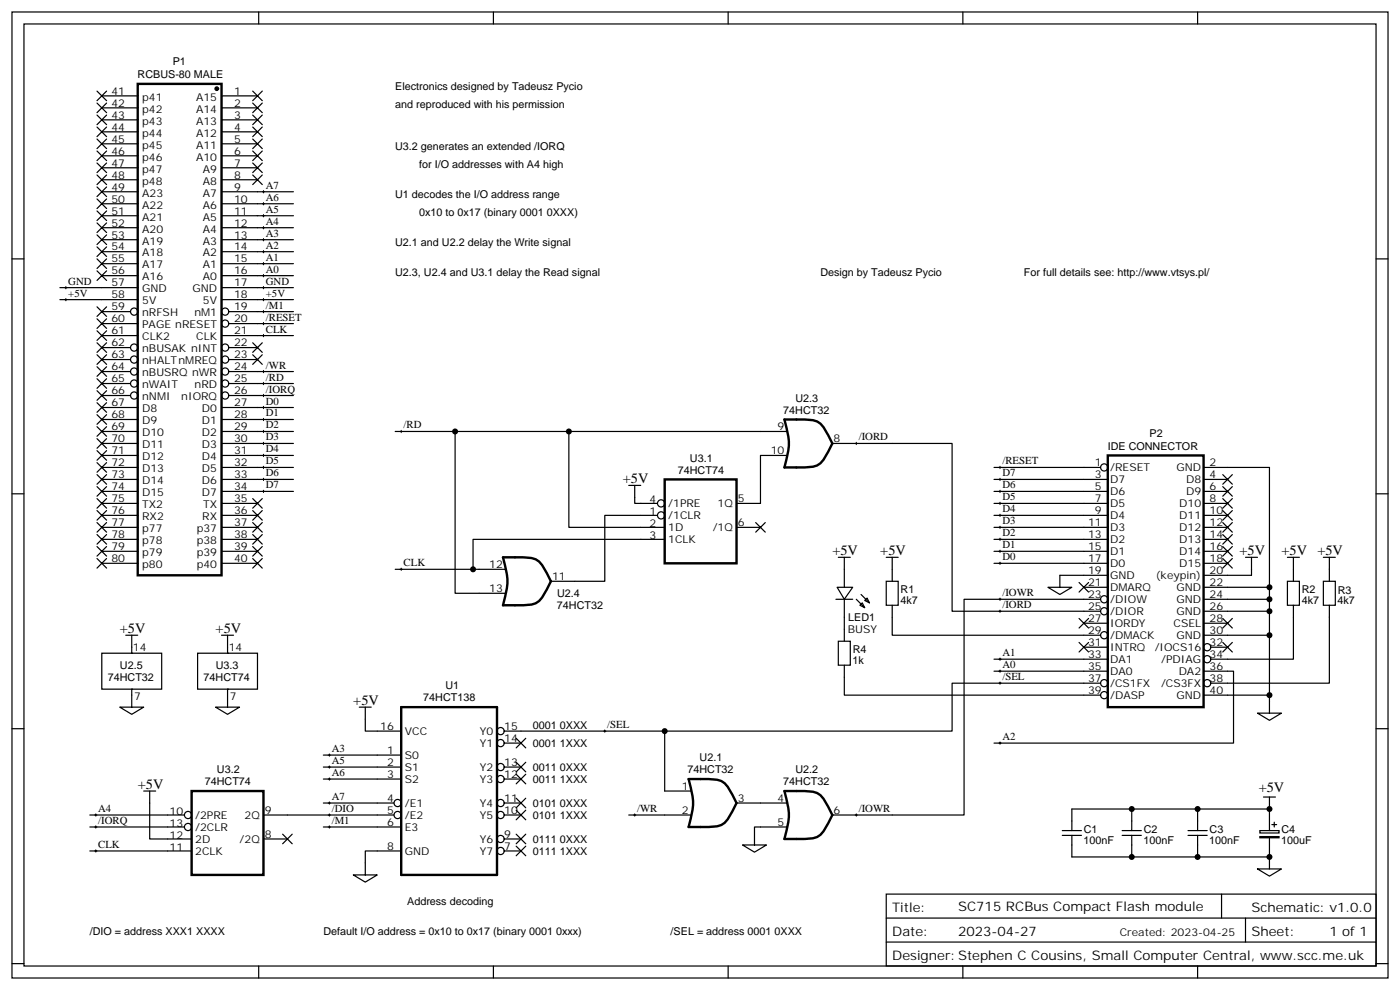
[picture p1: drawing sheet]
<svg xmlns="http://www.w3.org/2000/svg" width="412mm" height="291mm" viewBox="0 0 412 291" stroke-linecap="round" stroke-linejoin="round" font-family="sans-serif">
<g fill="none" stroke="#000" stroke-width=".35">
<path d="M3.5 3.5h405.4v284.4h-405.4zM7.1 7.1h398.2v277.2h-398.2zM76.2 3.5v3.6M145.3 3.5v3.6M214.5 3.5v3.6M283.6 3.5v3.6M352.8 3.5v3.6M28.6 33.9l2.8 2.8M28.6 37.4l2.8 2.8M28.6 30.3l2.8 2.9M28.6 26.8l2.8 2.8M30 28.2h10.6"/>
<path d="M30 31.8h10.6M30 35.3h10.6M30 38.8h10.6M31.4 33.9l-2.8 2.8M31.4 37.4l-2.8 2.8M31.4 30.3l-2.8 2.9M31.4 26.8l-2.8 2.8M65.3 28.2h10.5M65.3 31.8h10.5M65.3 35.3h10.5M65.3 38.8h10.5M74.4 26.8l2.9 2.8"/>
<path d="M74.4 30.3l2.9 2.9M74.4 37.4l2.9 2.8M74.4 33.9l2.9 2.8M77.3 26.8l-2.9 2.8M77.3 30.3l-2.9 2.9M77.3 33.9l-2.9 2.8M77.3 37.4l-2.9 2.8M28.6 40.9l2.8 2.8M28.6 44.5l2.8 2.8M28.6 48l2.8 2.8M28.6 51.5l2.8 2.8M28.6 55l2.8 2.9"/>
<path d="M28.6 58.6l2.8 2.8M30 60h10.6M30 42.3h10.6M30 45.9h10.6M30 49.4h10.6M30 52.9h10.6M30 56.4h10.6M31.4 40.9l-2.8 2.8M31.4 44.5l-2.8 2.8M31.4 48l-2.8 2.8M31.4 51.5l-2.8 2.8M31.4 55l-2.8 2.9"/>
<path d="M31.4 58.6l-2.8 2.8M65.3 60h21.1M65.3 42.3h10.5M65.3 45.9h10.5M65.3 49.4h10.5M65.3 52.9h10.5M65.3 56.4h21.1M74.4 40.9l2.9 2.8M74.4 44.5l2.9 2.8M74.4 48l2.9 2.8M74.4 51.5l2.9 2.8M77.3 51.5l-2.9 2.8"/>
<path d="M77.3 44.5l-2.9 2.8M77.3 40.9l-2.9 2.8M77.3 48l-2.9 2.8M3.5 76.2h3.6M28.6 62.1l2.8 2.8M28.6 65.6l2.8 2.8M28.6 69.1l2.8 2.9M28.6 72.7l2.8 2.8M28.6 76.2l2.8 2.8M28.6 79.7l2.8 2.9M30 77.6h10.6M30 74.1h10.6"/>
<path d="M30 70.6h10.6M30 67h10.6M30 63.5h10.6M31.4 62.1l-2.8 2.8M31.4 65.6l-2.8 2.8M31.4 69.1l-2.8 2.9M31.4 72.7l-2.8 2.8M31.4 76.2l-2.8 2.8M31.4 79.7l-2.8 2.9M65.3 77.6h21.1M65.3 74.1h21.1M65.3 70.6h21.1"/>
<path d="M65.3 67h21.1M65.3 63.5h21.1M405.3 76.2h3.6M17.6 84.7h23M17.6 88.2h23M28.6 97.4l2.8 2.8M28.6 93.8l2.8 2.9M28.6 90.3l2.8 2.8M30 95.3h10.6M30 81.1h10.6M30 91.7h8.5M30 98.8h10.6"/>
<path d="M31.4 97.4l-2.8 2.8M31.4 93.8l-2.8 2.9M31.4 90.3l-2.8 2.8M65.3 81.1h21.1M65.3 84.7h21.1M65.3 88.2h21.1M65.3 98.8h21.1M67.4 95.3h19M67.4 91.7h19M28.6 118.5l2.8 2.9M28.6 115l2.8 2.8M28.6 108l2.8 2.8"/>
<path d="M28.6 104.4l2.8 2.8M28.6 100.9l2.8 2.8M28.6 111.5l2.8 2.8M30 116.4h8.5M30 119.9h10.6M30 109.4h8.5M30 112.9h8.5M30 102.3h8.5M30 105.8h8.5M31.4 118.5l-2.8 2.9M31.4 115l-2.8 2.8M31.4 108l-2.8 2.8"/>
<path d="M31.4 104.4l-2.8 2.8M31.4 100.9l-2.8 2.8M31.4 111.5l-2.8 2.8M65.3 119.9h21.1M67.4 116.4h19M67.4 109.4h19M67.4 112.9h19M67.4 102.3h8.4M67.4 105.8h8.4M74.4 100.9l2.9 2.8M74.4 104.4l2.9 2.8M77.3 104.4l-2.9 2.8"/>
<path d="M77.3 100.9l-2.9 2.8M28.6 122.1l2.8 2.8M28.6 125.6l2.8 2.8M28.6 129.1l2.8 2.8M28.6 132.6l2.8 2.9M28.6 136.2l2.8 2.8M28.6 139.7l2.8 2.8M30 123.5h10.6M30 127h10.6M30 130.5h10.6M30 134.1h10.6M30 137.6h10.6"/>
<path d="M31.4 122.1l-2.8 2.8M31.4 125.6l-2.8 2.8M31.4 129.1l-2.8 2.8M31.4 132.6l-2.8 2.9M31.4 136.2l-2.8 2.8M31.4 139.7l-2.8 2.8M65.3 123.5h21.1M65.3 127h21.1M65.3 130.5h21.1M65.3 134.1h21.1M65.3 137.6h21.1M116.4 127h115.4"/>
<path d="M134.1 127v47.6h14.8M167.6 127v28.2h28.2M231.8 134.1h-7.8v14.1h-7M245.2 130.5h35.3v49.4h43.7M292.8 137.6h31.4M354.5 137.6h19.4v35.3M360.2 139.7l2.8 2.8M363 139.7l-2.8 2.8M3.5 145.3h3.6M28.6 143.2l2.8 2.9M28.6 146.8l2.8 2.8M28.6 150.3l2.8 2.8"/>
<path d="M28.6 153.8l2.8 2.8M28.6 157.3l2.8 2.9M30 141.1h10.6M30 144.6h10.6M30 148.2h10.6M30 151.7h10.6M30 155.2h10.6M30 158.8h10.6M31.4 143.2l-2.8 2.9M31.4 146.8l-2.8 2.8M31.4 150.3l-2.8 2.8M31.4 153.8l-2.8 2.8"/>
<path d="M31.4 157.3l-2.8 2.9M65.3 141.1h21.1M65.3 144.6h21.1M65.3 148.2h10.5M65.3 151.7h10.5M65.3 155.2h10.5M65.3 158.8h10.5M74.4 146.8l2.9 2.8M74.4 153.8l2.9 2.8M74.4 157.3l2.9 2.9M74.4 150.3l2.9 2.8M77.3 146.8l-2.9 2.8"/>
<path d="M77.3 153.8l-2.9 2.8M77.3 157.3l-2.9 2.9M77.3 150.3l-2.9 2.8M185.2 142.9h3.5M187 142.9v5.3h6.7M193.7 151.7h-15.5v19.4h-15.9M195.8 158.8h-56.5v8.8M217 155.2h7M222.6 153.8l2.8 2.8M225.4 153.8l-2.8 2.8M292.8 141.1h33.5M292.8 144.6h33.5"/>
<path d="M292.8 148.2h33.5M292.8 151.7h33.5M292.8 155.2h33.5M292.8 158.8h33.5M354.5 141.1h7.1M354.5 144.6h7.1M354.5 148.2h7.1M354.5 151.7h7.1M354.5 155.2h7.1M354.5 158.8h7.1M360.2 157.3l2.8 2.9M360.2 153.8l2.8 2.8"/>
<path d="M360.2 150.3l2.8 2.8M360.2 146.8l2.8 2.8M360.2 143.2l2.8 2.9M363 157.3l-2.8 2.9M363 153.8l-2.8 2.8M363 150.3l-2.8 2.8M363 146.8l-2.8 2.8M363 143.2l-2.8 2.9M405.3 145.3h3.6M28.6 160.9l2.8 2.8M28.6 164.4l2.8 2.8M30 162.3h10.6"/>
<path d="M30 165.8h10.6M31.4 160.9l-2.8 2.8M31.4 164.4l-2.8 2.8M65.3 162.3h10.5M65.3 165.8h10.5M74.4 160.9l2.9 2.8M74.4 164.4l2.9 2.8M77.3 160.9l-2.9 2.8M77.3 164.4l-2.9 2.8M116.4 167.6h32.5M246.2 176.4h5M246.6 172.9h4.6l-2.5 3.5z"/>
<path d="M246.9 164h3.6M248.7 164v8.9M248.7 176.4v12.3M252.2 176.4l2.5 2.5M253.3 178.2l.7-.8 .7 1.5zM253.6 175l2.5 2.4M254.7 176.7l.7-.7 .7 1.4zM261.1 171.1h3.5v7.1h-3.5zM261.1 164h3.5M262.8 178.2v8.8h61.4M262.8 164v7.1M292.8 162.3h33.5"/>
<path d="M292.8 165.8h33.5M308.7 172.9h7l-3.5 2.1zM317.9 171.5l2.8 2.8M319.3 172.9h7M320.7 171.5l-2.8 2.8M324.2 176.4h-40.2v63.5h-38.8M326.3 169.3h-14.1v3.6M354.5 172.9h19.4v3.5M354.5 176.4h19.4v3.5M354.5 179.9h19.4v7.1M354.5 162.3h7.1M354.5 165.8h7.1"/>
<path d="M360.2 164.4l2.8 2.8M360.2 160.9l2.8 2.8M363 164.4l-2.8 2.8M363 160.9l-2.8 2.8M366.9 164h3.5M368.7 164v5.3h-14.2M379.2 171.1h3.6v7.1h-3.6zM379.2 164h3.6M381 178.2v15.8h-24.3M381 164v7.1M389.8 171.1h3.5v7.1h-3.5zM389.8 164h3.5"/>
<path d="M391.6 178.2v22.9h-34.9M391.6 164v7.1M30 192.3h17.6v10.5h-17.6zM37 187h3.6M38.8 187v5.3M58.2 192.3h17.6v10.5h-17.6zM65.3 187h3.5M67 187v5.3M246.9 188.7h3.6v7.1h-3.6zM248.7 195.8v8.8h75.5M292.8 194h33.5M292.8 197.6h33.5"/>
<path d="M317.9 189.1l2.8 2.8M317.9 182l2.8 2.9M319.3 183.4h7M319.3 190.5h7M320.7 189.1l-2.8 2.8M320.7 182l-2.8 2.9M354.5 197.6h8.9v21.1h-70.6M354.5 187h19.4v22.9M354.5 183.4h7.1M356.7 190.5h4.9M360.2 189.1l2.8 2.8M360.2 182l2.8 2.9"/>
<path d="M363 189.1l-2.8 2.8M363 182l-2.8 2.9M3.5 214.5h3.6M35.3 208.1h7l-3.5 2.2zM38.8 202.8v5.3M63.5 208.1h7.1l-3.6 2.2zM67 202.8v5.3M105.8 208.1h3.6M107.6 208.1v7.1h10.6M148.5 215.2h47.3v17.6h7.8M148.5 218.7h5M152 217.3l2.9 2.8"/>
<path d="M154.9 217.3l-2.9 2.8M324.2 201.1h-43.7v14.1h-84.7M354.5 204.6h19.4M370.4 209.9h7.1l-3.6 2.1zM405.3 214.5h3.6M26.5 239.9h27.8M42.3 232.8h3.6M44.1 232.8v14.1h12.3M77.6 239.9h38.5M95.2 222.2h23M95.2 225.8h23M95.2 229.3h23"/>
<path d="M95.2 236.4h20.9M148.5 239.9h5M148.5 225.8h5M148.5 229.3h5M148.5 236.4h5M152 224.4l2.9 2.8M152 227.9l2.9 2.8M152 234.9l2.9 2.9M152 238.5l2.9 2.8M154.9 224.4l-2.9 2.8M154.9 227.9l-2.9 2.8M154.9 234.9l-2.9 2.9"/>
<path d="M154.9 238.5l-2.9 2.8M185.2 239.9h18.4M217 236.4h14.8M333.4 238.1v6.4M352.8 238.1v6.4M372.2 234.6h3.5M373.9 238.1h-58.2v6.4M373.9 234.6v9.9M26.5 243.4h27.8M26.5 250.5h29.9M77.6 246.9h7.1M83.3 245.5l2.8 2.9"/>
<path d="M86.1 245.5l-2.8 2.9M95.2 243.4h23M104.1 257.5h7l-3.5 2.1zM118.2 250.5h-10.6v7M148.5 246.9h5M148.5 250.5h5M152 245.5l2.9 2.9M152 249.1l2.9 2.8M154.9 245.5l-2.9 2.9M154.9 249.1l-2.9 2.8M218.7 248.7h7.1l-3.6 2.1zM231.8 243.4h-9.6v5.3"/>
<path d="M312.9 245.9h5.7M312.9 244.5h5.7M315.7 245.9v6.3h58.2M330.6 245.9h5.6M330.6 244.5h5.6M333.4 245.9v6.3M350 245.9h5.6M350 244.5h5.6M352.8 245.9v6.3M370.4 255.8h7.1l-3.6 2.1zM371.1 244.5h5.7v.7h-5.7zM373.9 246.6v9.2"/>
<path d="M374.6 242.7h1.5M375.4 242v1.4M261.1 263.2h144.2v21.1h-144.2zM261.1 270.2h144.2M261.1 277.3h144.2M359.8 263.2v7M366.9 270.2v7.1M3.5 283.6h3.6M76.2 284.3v3.6M145.3 284.3v3.6M214.5 284.3v3.6M283.6 284.3v3.6"/>
<path d="M352.8 284.3v3.6M405.3 283.6h3.6"/>
<circle cx="39.5" cy="91.7" r="1.06"/>
<circle cx="66.3" cy="91.7" r="1.06"/>
<circle cx="66.3" cy="95.2" r="1.06"/>
<circle cx="39.5" cy="112.9" r="1.06"/>
<circle cx="39.5" cy="116.4" r="1.06"/>
<circle cx="39.5" cy="109.4" r="1.06"/>
<circle cx="39.5" cy="102.3" r="1.06"/>
<circle cx="39.5" cy="105.8" r="1.06"/>
<circle cx="66.3" cy="116.4" r="1.06"/>
<circle cx="66.3" cy="112.9" r="1.06"/>
<circle cx="66.3" cy="109.4" r="1.06"/>
<circle cx="66.3" cy="102.3" r="1.06"/>
<circle cx="66.3" cy="105.8" r="1.06"/>
<circle cx="325.3" cy="137.6" r="1.06"/>
<circle cx="194.7" cy="151.7" r="1.06"/>
<circle cx="194.7" cy="148.2" r="1.06"/>
<circle cx="325.3" cy="179.9" r="1.06"/>
<circle cx="325.3" cy="176.4" r="1.06"/>
<circle cx="325.3" cy="187" r="1.06"/>
<circle cx="355.6" cy="194" r="1.06"/>
<circle cx="355.6" cy="190.5" r="1.06"/>
<circle cx="147.5" cy="215.2" r="1.06"/>
<circle cx="147.5" cy="218.7" r="1.06"/>
<circle cx="325.3" cy="201.1" r="1.06"/>
<circle cx="325.3" cy="204.6" r="1.06"/>
<circle cx="355.6" cy="201.1" r="1.06"/>
<circle cx="55.4" cy="239.9" r="1.06"/>
<circle cx="117.1" cy="239.9" r="1.06"/>
<circle cx="117.1" cy="236.4" r="1.06"/>
<circle cx="147.5" cy="225.8" r="1.06"/>
<circle cx="147.5" cy="236.4" r="1.06"/>
<circle cx="147.5" cy="239.9" r="1.06"/>
<circle cx="147.5" cy="229.3" r="1.06"/>
<circle cx="55.4" cy="243.4" r="1.06"/>
<circle cx="147.5" cy="246.9" r="1.06"/>
<circle cx="147.5" cy="250.5" r="1.06"/>
</g>
<g fill="none" stroke="#000" stroke-width=".29">
<path d="M77.3 60h.7M77.3 56.4h.7M77.6 56.1v.7M77.6 59.6v.7M77.3 77.6h.7M77.3 74.1h.7M77.3 70.6h.7M77.3 67h.7M77.3 63.5h.7M77.6 63.1v.8M77.6 66.7v.7M77.6 70.2v.7"/>
<path d="M77.6 73.7v.7M77.6 77.3v.7M19 84.7h.8M19 88.2h.8M19.4 84.3v.7M19.4 87.8v.7M77.3 95.3h.7M77.3 81.1h.7M77.3 98.8h.7M77.3 84.7h.7M77.3 88.2h.7M77.3 91.7h.7"/>
<path d="M77.6 80.8v.7M77.6 84.3v.7M77.6 87.8v.7M77.6 91.4v.7M77.6 94.9v.7M77.6 98.4v.7M77.3 119.9h.7M77.3 116.4h.7M77.3 109.4h.7M77.3 112.9h.7M77.6 109v.7M77.6 112.5v.7"/>
<path d="M77.6 116.1v.7M77.6 119.6v.7M77.3 137.6h.7M77.3 134.1h.7M77.3 130.5h.7M77.3 127h.7M77.3 123.5h.7M77.6 123.1v.7M77.6 126.6v.8M77.6 130.2v.7M77.6 133.7v.7M77.6 137.2v.7"/>
<path d="M117.8 127h.7M118.2 126.6v.8M251.9 130.5h.7M252.2 130.2v.7M294.2 137.6h.7M294.6 137.2v.7M77.3 144.6h.7M77.3 141.1h.7M77.6 140.8v.7M77.6 144.3v.7M294.2 144.6h.7M294.2 141.1h.7"/>
<path d="M294.2 148.2h.7M294.2 151.7h.7M294.2 155.2h.7M294.2 158.8h.7M294.6 140.8v.7M294.6 144.3v.7M294.6 147.8v.7M294.6 151.3v.7M294.6 154.9v.7M294.6 158.4v.7M117.8 167.6h.7M118.2 167.2v.7"/>
<path d="M294.2 179.9h.7M294.2 176.4h.7M294.2 162.3h.7M294.2 165.8h.7M294.6 161.9v.7M294.6 165.5v.7M294.6 176v.7M294.6 179.6v.7M294.2 194h.7M294.2 197.6h.7M294.6 193.7v.7M294.6 197.2v.7"/>
<path d="M177.8 215.2h.7M178.2 214.8v.7M294.2 218.7h.7M294.2 201.1h.7M294.6 200.7v.7M294.6 218.4v.7M27.9 239.9h.7M28.2 239.5v.7M96.7 222.2h.7M96.7 225.8h.7M96.7 229.3h.7M96.7 236.4h.7"/>
<path d="M96.7 239.9h.7M97 221.9v.7M97 225.4v.7M97 229v.7M97 236v.7M97 239.5v.7M186.6 239.9h.7M187 239.5v.7M251.9 239.9h.7M252.2 239.5v.7M27.9 243.4h.7M27.9 250.5h.7"/>
<path d="M28.2 243.1v.7M28.2 250.1v.7M96.7 243.4h.7M97 243.1v.7"/>
</g>
<path d="M40.6 24.7h24.7v144.6h-24.7zM231.1 123.5h6.5a5.8 5.8 0 0 1 6.1 4.1l1.5 2.9-1.5 3a5.8 5.8 0 0 1-6.1 4.1h-6.5a19.4 19.4 0 0 0 1-9.9zM326.3 134.1h28.2v74h-28.2zM195.8 141.1h21.2v24.7h-21.2zM148.2 164l6.5 .1a5.8 5.8 0 0 1 6.1 4l1.5 3-1.5 3a5.8 5.8 0 0 1-6.1 4l-6.5 .1a19.4 19.4 0 0 0 1-10zM118.2 208.1h28.2v49.4h-28.2zM56.4 232.8h21.2v24.7h-21.2zM202.8 229.3h6.6a5.8 5.8 0 0 1 6 4.1l1.6 3-1.6 2.9a5.8 5.8 0 0 1-6 4.1h-6.6a19.4 19.4 0 0 0 1-9.9zM231.1 232.8l6.5 .1a5.8 5.8 0 0 1 6.1 4l1.5 3-1.5 3a5.8 5.8 0 0 1-6.1 4h-6.5a19.4 19.4 0 0 0 1-9.9z" fill="none" stroke="#000" stroke-width=".71"/>
<g fill="#000" stroke="#000" stroke-width=".35">
<path d="M371.1 246.2h5.7v.4h-5.7z"/>
<circle cx="63.9" cy="26.1" r=".53"/>
</g>
<g fill="#000">
<circle cx="134.1" cy="127" r=".88"/>
<circle cx="167.6" cy="127" r=".88"/>
<circle cx="139.3" cy="167.6" r=".88"/>
<circle cx="373.9" cy="179.9" r=".88"/>
<circle cx="373.9" cy="176.4" r=".88"/>
<circle cx="373.9" cy="172.9" r=".88"/>
<circle cx="38.8" cy="192.3" r=".18"/>
<circle cx="67" cy="192.3" r=".18"/>
<circle cx="373.9" cy="187" r=".88"/>
<circle cx="38.8" cy="202.8" r=".18"/>
<circle cx="67" cy="202.8" r=".18"/>
<circle cx="195.8" cy="215.2" r=".88"/>
<circle cx="373.9" cy="204.6" r=".88"/>
<circle cx="333.4" cy="238.1" r=".88"/>
<circle cx="352.8" cy="238.1" r=".88"/>
<circle cx="373.9" cy="238.1" r=".88"/>
<circle cx="333.4" cy="252.2" r=".88"/>
<circle cx="352.8" cy="252.2" r=".88"/>
<circle cx="373.9" cy="252.2" r=".88"/>
</g>
<g font-size="4.2">
<text x="183.4" y="142.2">+5V</text>
<text x="245.2" y="163.3">+5V</text>
<text x="259.3" y="163.3">+5V</text>
<text x="365.1" y="163.3">+5V</text>
<text x="377.5" y="163.3">+5V</text>
<text x="388.1" y="163.3">+5V</text>
<text x="35.3" y="186.3">+5V</text>
<text x="63.5" y="186.3">+5V</text>
<text x="104.1" y="207.4">+5V</text>
<text x="40.6" y="232.1">+5V</text>
<text x="370.8" y="233.2">+5V</text>
</g>
<g font-size="3.9">
<text x="262.8" y="268.5">Title:</text>
<text x="282.2" y="268.1">SC715 RCBus Compact Flash module</text>
<text x="368.7" y="268.5">Schematic: v1.0.0</text>
<text x="262.8" y="275.5">Date:</text>
<text x="282.2" y="275.5">2023-04-27</text>
<text x="368.7" y="275.5">Sheet:</text>
<text x="391.6" y="275.5">1 of 1</text>
<text x="262.8" y="282.6">Designer:Stephen C Cousins, Small Computer Central, www.scc.me.uk</text>
</g>
<g font-size="3.2">
<text x="40.5" y="23">RCBUS-80 MALE</text>
<text x="50.9" y="19.2">P1</text>
<text x="32.8" y="27.9">41</text>
<text x="41.9" y="29.6">p41</text>
<text x="57.8" y="29.6">A15</text>
<text x="69" y="27.9">1</text>
<text x="116.4" y="26.5">Electronics designed by Tadeusz Pycio</text>
<text x="32.8" y="31.4">42</text>
<text x="32.8" y="34.9">43</text>
<text x="41.9" y="33.2">p42</text>
<text x="57.8" y="33.2">A14</text>
<text x="69" y="31.4">2</text>
<text x="69" y="34.9">3</text>
<text x="116.4" y="31.8">and reproduced with his permission</text>
<text x="32.8" y="38.5">44</text>
<text x="32.8" y="42">45</text>
<text x="41.9" y="36.7">p43</text>
<text x="41.9" y="40.2">p44</text>
<text x="57.8" y="36.7">A13</text>
<text x="57.8" y="40.2">A12</text>
<text x="69" y="38.5">4</text>
<text x="69" y="42">5</text>
<text x="32.8" y="45.5">46</text>
<text x="41.9" y="43.7">p45</text>
<text x="41.9" y="47.3">p46</text>
<text x="57.8" y="43.7">A11</text>
<text x="57.8" y="47.3">A10</text>
<text x="69" y="45.5">6</text>
<text x="116.4" y="44.1">U3.2 generates an extended /IORQ</text>
<text x="32.8" y="49">47</text>
<text x="32.8" y="52.6">48</text>
<text x="41.9" y="50.8">p47</text>
<text x="59.8" y="50.8">A9</text>
<text x="69" y="49">7</text>
<text x="69" y="52.6">8</text>
<text x="123.5" y="49.4">for I/O addresses with A4 high</text>
<text x="32.8" y="56.1">49</text>
<text x="32.8" y="59.6">50</text>
<text x="41.9" y="54.3">p48</text>
<text x="41.9" y="57.9">A23</text>
<text x="59.8" y="54.3">A8</text>
<text x="59.8" y="57.9">A7</text>
<text x="69" y="56.1">9</text>
<text x="69" y="59.6">10</text>
<text x="78.3" y="59.1">A6</text>
<text x="78.3" y="55.6">A7</text>
<text x="116.4" y="58.2">U1 decodes the I/O address range</text>
<text x="32.8" y="63.1">51</text>
<text x="41.9" y="61.4">A22</text>
<text x="41.9" y="64.9">A21</text>
<text x="59.8" y="61.4">A6</text>
<text x="59.8" y="64.9">A5</text>
<text x="69" y="63.1">11</text>
<text x="78.3" y="62.6">A5</text>
<text x="123.5" y="63.5">0x10 to 0x17 (binary 0001 0XXX)</text>
<text x="32.8" y="66.7">52</text>
<text x="32.8" y="70.2">53</text>
<text x="41.9" y="68.4">A20</text>
<text x="41.9" y="72">A19</text>
<text x="59.8" y="68.4">A4</text>
<text x="59.8" y="72">A3</text>
<text x="69" y="66.7">12</text>
<text x="69" y="70.2">13</text>
<text x="78.3" y="69.7">A3</text>
<text x="78.3" y="66.1">A4</text>
<text x="32.8" y="73.7">54</text>
<text x="32.8" y="77.3">55</text>
<text x="41.9" y="75.5">A18</text>
<text x="59.8" y="75.5">A2</text>
<text x="69" y="73.7">14</text>
<text x="69" y="77.3">15</text>
<text x="78.3" y="76.7">A1</text>
<text x="78.3" y="73.2">A2</text>
<text x="116.4" y="72.3">U2.1 and U2.2 delay the Write signal</text>
<text x="20.1" y="83.8">GND</text>
<text x="32.8" y="80.8">56</text>
<text x="41.9" y="79">A17</text>
<text x="41.9" y="82.6">A16</text>
<text x="59.8" y="79">A1</text>
<text x="59.8" y="82.6">A0</text>
<text x="69" y="80.8">16</text>
<text x="78.3" y="80.3">A0</text>
<text x="78.3" y="83.8">GND</text>
<text x="116.4" y="81.1">U2.3, U2.4 and U3.1 delay the Read signal</text>
<text x="241.7" y="81.1">Design by Tadeusz Pycio</text>
<text x="301.6" y="81.1">For full details see: http://www.vtsys.pl/</text>
<text x="20.1" y="87.3">+5V</text>
<text x="32.8" y="84.3">57</text>
<text x="32.8" y="87.8">58</text>
<text x="41.9" y="86.1">GND</text>
<text x="41.9" y="89.6">5V</text>
<text x="56.7" y="86.1">GND</text>
<text x="59.8" y="89.6">5V</text>
<text x="69" y="84.3">17</text>
<text x="69" y="87.8">18</text>
<text x="78.3" y="87.3">+5V</text>
<text x="32.8" y="91.4">59</text>
<text x="32.8" y="94.9">60</text>
<text x="41.9" y="93.1">nRFSH</text>
<text x="57.3" y="93.1">nM1</text>
<text x="69" y="91.4">19</text>
<text x="69" y="94.9">20</text>
<text x="78.3" y="94.4">/RESET</text>
<text x="78.3" y="90.8">/M1</text>
<text x="32.8" y="98.4">61</text>
<text x="32.8" y="102">62</text>
<text x="41.9" y="96.7">PAGE nRESET</text>
<text x="41.9" y="100.2">CLK2</text>
<text x="57.8" y="100.2">CLK</text>
<text x="69" y="98.4">21</text>
<text x="69" y="102">22</text>
<text x="78.3" y="97.9">CLK</text>
<text x="32.8" y="105.5">63</text>
<text x="41.9" y="103.7">nBUSAK nINT</text>
<text x="41.9" y="107.2">nHALTnMREQ</text>
<text x="69" y="105.5">23</text>
<text x="32.8" y="109">64</text>
<text x="32.8" y="112.5">65</text>
<text x="41.9" y="110.8">nBUSRQ nWR</text>
<text x="69" y="109">24</text>
<text x="69" y="112.5">25</text>
<text x="78.3" y="108.5">/WR</text>
<text x="78.3" y="112">/RD</text>
<text x="32.8" y="116.1">66</text>
<text x="32.8" y="119.6">67</text>
<text x="41.9" y="114.3">nWAIT</text>
<text x="41.9" y="117.8">nNMI</text>
<text x="53.4" y="117.8">nIORQ</text>
<text x="57.3" y="114.3">nRD</text>
<text x="69" y="116.1">26</text>
<text x="69" y="119.6">27</text>
<text x="78.3" y="119.1">D0</text>
<text x="78.3" y="115.5">/IORQ</text>
<text x="234.3" y="118.3">U2.3</text>
<text x="32.8" y="123.1">68</text>
<text x="41.9" y="121.4">D8</text>
<text x="41.9" y="124.9">D9</text>
<text x="59.5" y="121.4">D0</text>
<text x="59.5" y="124.9">D1</text>
<text x="69" y="123.1">28</text>
<text x="78.3" y="122.6">D1</text>
<text x="230.7" y="121.8">74HCT32</text>
<text x="32.8" y="126.6">69</text>
<text x="32.8" y="130.2">70</text>
<text x="41.9" y="128.4">D10</text>
<text x="41.9" y="131.9">D11</text>
<text x="59.5" y="128.4">D2</text>
<text x="59.5" y="131.9">D3</text>
<text x="69" y="126.6">29</text>
<text x="69" y="130.2">30</text>
<text x="78.3" y="129.6">D3</text>
<text x="78.3" y="126.1">D2</text>
<text x="118.9" y="126.1">/RD</text>
<text x="229.1" y="126.6">9</text>
<text x="245.5" y="130.2">8</text>
<text x="252.9" y="129.6">/IORD</text>
<text x="338.6" y="128.5">P2</text>
<text x="32.8" y="133.7">71</text>
<text x="32.8" y="137.2">72</text>
<text x="41.9" y="135.5">D12</text>
<text x="59.5" y="135.5">D4</text>
<text x="69" y="133.7">31</text>
<text x="69" y="137.2">32</text>
<text x="78.3" y="136.7">D5</text>
<text x="78.3" y="133.2">D4</text>
<text x="203.2" y="135.9">U3.1</text>
<text x="227" y="133.7">10</text>
<text x="295.3" y="136.7">/RESET</text>
<text x="322.5" y="137.2">1</text>
<text x="326.3" y="132.4">IDE CONNECTOR</text>
<text x="356.3" y="137.2">2</text>
<text x="32.8" y="140.8">73</text>
<text x="41.9" y="139">D13</text>
<text x="41.9" y="142.5">D14</text>
<text x="59.5" y="139">D5</text>
<text x="59.5" y="142.5">D6</text>
<text x="69" y="140.8">33</text>
<text x="78.3" y="143.8">D7</text>
<text x="78.3" y="140.2">D6</text>
<text x="199.7" y="139.4">74HCT74</text>
<text x="295.3" y="140.2">D7</text>
<text x="295.3" y="143.8">D6</text>
<text x="322.5" y="140.8">3</text>
<text x="327" y="138.6">/RESET</text>
<text x="327" y="142.2">D7</text>
<text x="346.6" y="138.6">GND</text>
<text x="349.4" y="142.2">D8</text>
<text x="356.3" y="140.8">4</text>
<text x="32.8" y="144.3">74</text>
<text x="32.8" y="147.8">75</text>
<text x="41.9" y="146.1">D15</text>
<text x="41.9" y="149.6">TX2</text>
<text x="59.5" y="146.1">D7</text>
<text x="59.8" y="149.6">TX</text>
<text x="69" y="144.3">34</text>
<text x="69" y="147.8">35</text>
<text x="191.3" y="148.2">4</text>
<text x="196.8" y="149.2">/1PRE</text>
<text x="211.4" y="149.2">1Q</text>
<text x="217.3" y="147.8">5</text>
<text x="295.3" y="147.3">D5</text>
<text x="322.5" y="144.3">5</text>
<text x="322.5" y="147.8">7</text>
<text x="327" y="145.7">D6</text>
<text x="327" y="149.2">D5</text>
<text x="347.4" y="149.2">D10</text>
<text x="349.4" y="145.7">D9</text>
<text x="356.3" y="144.3">6</text>
<text x="356.3" y="147.8">8</text>
<text x="32.8" y="151.3">76</text>
<text x="32.8" y="154.9">77</text>
<text x="41.9" y="153.1">RX2</text>
<text x="59.6" y="153.1">RX</text>
<text x="69" y="151.3">36</text>
<text x="69" y="154.9">37</text>
<text x="191.3" y="151.7">1</text>
<text x="191.3" y="155.2">2</text>
<text x="196.8" y="152.8">/1CLR</text>
<text x="217.3" y="154.9">6</text>
<text x="295.3" y="150.8">D4</text>
<text x="295.3" y="154.3">D3</text>
<text x="320.5" y="154.9">11</text>
<text x="322.5" y="151.3">9</text>
<text x="327" y="152.8">D4</text>
<text x="347.4" y="152.8">D11</text>
<text x="356.3" y="151.3">10</text>
<text x="356.3" y="154.9">12</text>
<text x="32.8" y="158.4">78</text>
<text x="32.8" y="161.9">79</text>
<text x="41.9" y="156.6">p77</text>
<text x="41.9" y="160.2">p78</text>
<text x="57.9" y="156.6">p37</text>
<text x="57.9" y="160.2">p38</text>
<text x="69" y="158.4">38</text>
<text x="69" y="161.9">39</text>
<text x="191.3" y="158.8">3</text>
<text x="196.8" y="156.3">1D</text>
<text x="196.8" y="159.8">1CLK</text>
<text x="209.9" y="156.3">/1Q</text>
<text x="295.3" y="157.9">D2</text>
<text x="295.3" y="161.4">D1</text>
<text x="320.5" y="158.4">13</text>
<text x="320.5" y="161.9">15</text>
<text x="327" y="156.3">D3</text>
<text x="327" y="159.8">D2</text>
<text x="347.4" y="156.3">D12</text>
<text x="347.4" y="159.8">D13</text>
<text x="356.3" y="158.4">14</text>
<text x="356.3" y="161.9">16</text>
<text x="32.8" y="165.5">80</text>
<text x="41.9" y="163.7">p79</text>
<text x="41.9" y="167.2">p80</text>
<text x="57.9" y="163.7">p39</text>
<text x="57.9" y="167.2">p40</text>
<text x="69" y="165.5">40</text>
<text x="118.9" y="166.7">CLK</text>
<text x="144.1" y="167.2">12</text>
<text x="295.3" y="164.9">D0</text>
<text x="320.5" y="165.5">17</text>
<text x="327" y="163.3">D1</text>
<text x="327" y="166.9">D0</text>
<text x="347.4" y="163.3">D14</text>
<text x="347.4" y="166.9">D15</text>
<text x="356.3" y="165.5">18</text>
<text x="162.6" y="170.7">11</text>
<text x="320.5" y="169">19</text>
<text x="320.5" y="172.5">21</text>
<text x="327" y="170.4">GND</text>
<text x="327" y="173.9">DMARQ</text>
<text x="340.5" y="170.4">(keypin)</text>
<text x="346.6" y="173.9">GND</text>
<text x="356.3" y="169">20</text>
<text x="356.3" y="172.5">22</text>
<text x="144.1" y="174.3">13</text>
<text x="164.1" y="179.3">74HCT32</text>
<text x="164.1" y="175.8">U2.4</text>
<text x="265.3" y="177.8">4k7</text>
<text x="265.3" y="174.6">R1</text>
<text x="295.3" y="179">/IORD</text>
<text x="295.3" y="175.5">/IOWR</text>
<text x="320.5" y="176">23</text>
<text x="320.5" y="179.6">25</text>
<text x="327" y="177.4">/DIOW</text>
<text x="346.6" y="177.4">GND</text>
<text x="356.3" y="176">24</text>
<text x="356.3" y="179.6">26</text>
<text x="383.4" y="177.9">4k7</text>
<text x="383.5" y="174.6">R2</text>
<text x="394" y="177.9">4k7</text>
<text x="394.1" y="174.7">R3</text>
<text x="249.9" y="182.8">LED1</text>
<text x="320.5" y="183.1">27</text>
<text x="327" y="181">/DIOR</text>
<text x="327" y="184.5">IORDY</text>
<text x="345.7" y="184.5">CSEL</text>
<text x="346.6" y="181">GND</text>
<text x="356.3" y="183.1">28</text>
<text x="39.2" y="191.6">14</text>
<text x="67.4" y="191.6">14</text>
<text x="249.8" y="186.3">BUSY</text>
<text x="320.5" y="186.6">29</text>
<text x="320.5" y="190.1">31</text>
<text x="327" y="188">/DMACK</text>
<text x="327" y="191.6">INTRQ</text>
<text x="340.1" y="191.6">/IOCS16</text>
<text x="346.6" y="188">GND</text>
<text x="356.3" y="186.6">30</text>
<text x="356.3" y="190.1">32</text>
<text x="35.3" y="197">U2.5</text>
<text x="63.5" y="197">U3.3</text>
<text x="251.1" y="195.5">1k</text>
<text x="251.2" y="192.3">R4</text>
<text x="295.3" y="193.1">A1</text>
<text x="295.3" y="196.7">A0</text>
<text x="320.5" y="193.7">33</text>
<text x="320.5" y="197.2">35</text>
<text x="327" y="195.1">DA1</text>
<text x="342.1" y="195.1">/PDIAG</text>
<text x="356.3" y="193.7">34</text>
<text x="356.3" y="197.2">36</text>
<text x="31.8" y="200.5">74HCT32</text>
<text x="60" y="200.5">74HCT74</text>
<text x="131.2" y="202.9">U1</text>
<text x="295.3" y="200.2">/SEL</text>
<text x="320.5" y="200.7">37</text>
<text x="327" y="198.6">DA0</text>
<text x="327" y="202.1">/CS1FX</text>
<text x="342" y="202.1">/CS3FX</text>
<text x="347.2" y="198.6">DA2</text>
<text x="356.3" y="200.7">38</text>
<text x="39.5" y="206">7</text>
<text x="67.7" y="206">7</text>
<text x="124.7" y="206.4">74HCT138</text>
<text x="320.5" y="204.3">39</text>
<text x="327" y="205.7">/DASP</text>
<text x="346.6" y="205.7">GND</text>
<text x="356.3" y="204.3">40</text>
<text x="112" y="214.8">16</text>
<text x="148.5" y="214.8">15</text>
<text x="157" y="214.5">0001 0XXX</text>
<text x="178.9" y="214.3">/SEL</text>
<text x="97.7" y="221.4">A3</text>
<text x="114" y="221.9">1</text>
<text x="119.2" y="216.3">VCC</text>
<text x="141.4" y="216.3">Y0</text>
<text x="141.4" y="219.8">Y1</text>
<text x="148.5" y="218.4">14</text>
<text x="157" y="219.8">0001 1XXX</text>
<text x="295.3" y="217.8">A2</text>
<text x="63.9" y="227.6">U3.2</text>
<text x="97.7" y="224.9">A5</text>
<text x="114" y="225.4">2</text>
<text x="119.2" y="226.8">S1</text>
<text x="119.2" y="223.3">S0</text>
<text x="141.4" y="226.8">Y2</text>
<text x="148.5" y="225.4">13</text>
<text x="157" y="226.8">0011 0XXX</text>
<text x="202.5" y="227.6">74HCT32</text>
<text x="206.1" y="224.1">U2.1</text>
<text x="234.3" y="227.6">U2.2</text>
<text x="60.3" y="231.1">74HCT74</text>
<text x="97.7" y="228.4">A6</text>
<text x="114" y="229">3</text>
<text x="119.2" y="230.4">S2</text>
<text x="141.4" y="230.4">Y3</text>
<text x="148.5" y="229">12</text>
<text x="157" y="230.4">0011 1XXX</text>
<text x="200.8" y="232.5">1</text>
<text x="230.7" y="231.1">74HCT32</text>
<text x="28.9" y="239">A4</text>
<text x="49.9" y="239.9">10</text>
<text x="78" y="239.5">9</text>
<text x="97.7" y="235.5">A7</text>
<text x="97.7" y="239">/DIO</text>
<text x="114" y="236">4</text>
<text x="114" y="239.5">5</text>
<text x="119.2" y="237.4">/E1</text>
<text x="141.4" y="237.4">Y4</text>
<text x="148.5" y="236">11</text>
<text x="148.5" y="239.5">10</text>
<text x="157" y="237.4">0101 0XXX</text>
<text x="187.7" y="239">/WR</text>
<text x="200.8" y="239.5">2</text>
<text x="217.3" y="236">3</text>
<text x="229.1" y="236">4</text>
<text x="245.5" y="239.5">6</text>
<text x="252.9" y="239">/IOWR</text>
<text x="28.9" y="242.5">/IORQ</text>
<text x="49.9" y="243.4">13</text>
<text x="57.5" y="244.5">/2CLR</text>
<text x="57.5" y="240.9">/2PRE</text>
<text x="72" y="240.9">2Q</text>
<text x="97.7" y="242.5">/M1</text>
<text x="114" y="243.1">6</text>
<text x="119.2" y="240.9">/E2</text>
<text x="119.2" y="244.5">E3</text>
<text x="141.4" y="240.9">Y5</text>
<text x="157" y="240.9">0101 1XXX</text>
<text x="229.1" y="243.1">5</text>
<text x="319.3" y="245.3">C1</text>
<text x="336.9" y="245.3">C2</text>
<text x="356.3" y="245.3">C3</text>
<text x="377.5" y="245.3">C4</text>
<text x="28.9" y="249.6">CLK</text>
<text x="49.9" y="246.9">12</text>
<text x="49.9" y="250.5">11</text>
<text x="57.5" y="248">2D</text>
<text x="57.5" y="251.5">2CLK</text>
<text x="70.6" y="248">/2Q</text>
<text x="78" y="246.6">8</text>
<text x="114" y="250.1">8</text>
<text x="119.2" y="251.5">GND</text>
<text x="141.4" y="248">Y6</text>
<text x="141.4" y="251.5">Y7</text>
<text x="148.5" y="246.6">9</text>
<text x="148.5" y="250.1">7</text>
<text x="157" y="248">0111 0XXX</text>
<text x="157" y="251.5">0111 1XXX</text>
<text x="319.2" y="248.4">100nF</text>
<text x="336.8" y="248.4">100nF</text>
<text x="356.2" y="248.4">100nF</text>
<text x="377.4" y="248.4">100uF</text>
<text x="119.9" y="266.3">Address decoding</text>
<text x="26.5" y="275.2">/DIO = address XXX1 XXXX</text>
<text x="95.2" y="275.2">Default I/O address = 0x10 to 0x17 (binary 0001 0xxx)</text>
<text x="197.6" y="275.2">/SEL = address 0001 0XXX</text>
<text x="329.8" y="275.5">Created: 2023-04-25</text>
</g>
</svg>
